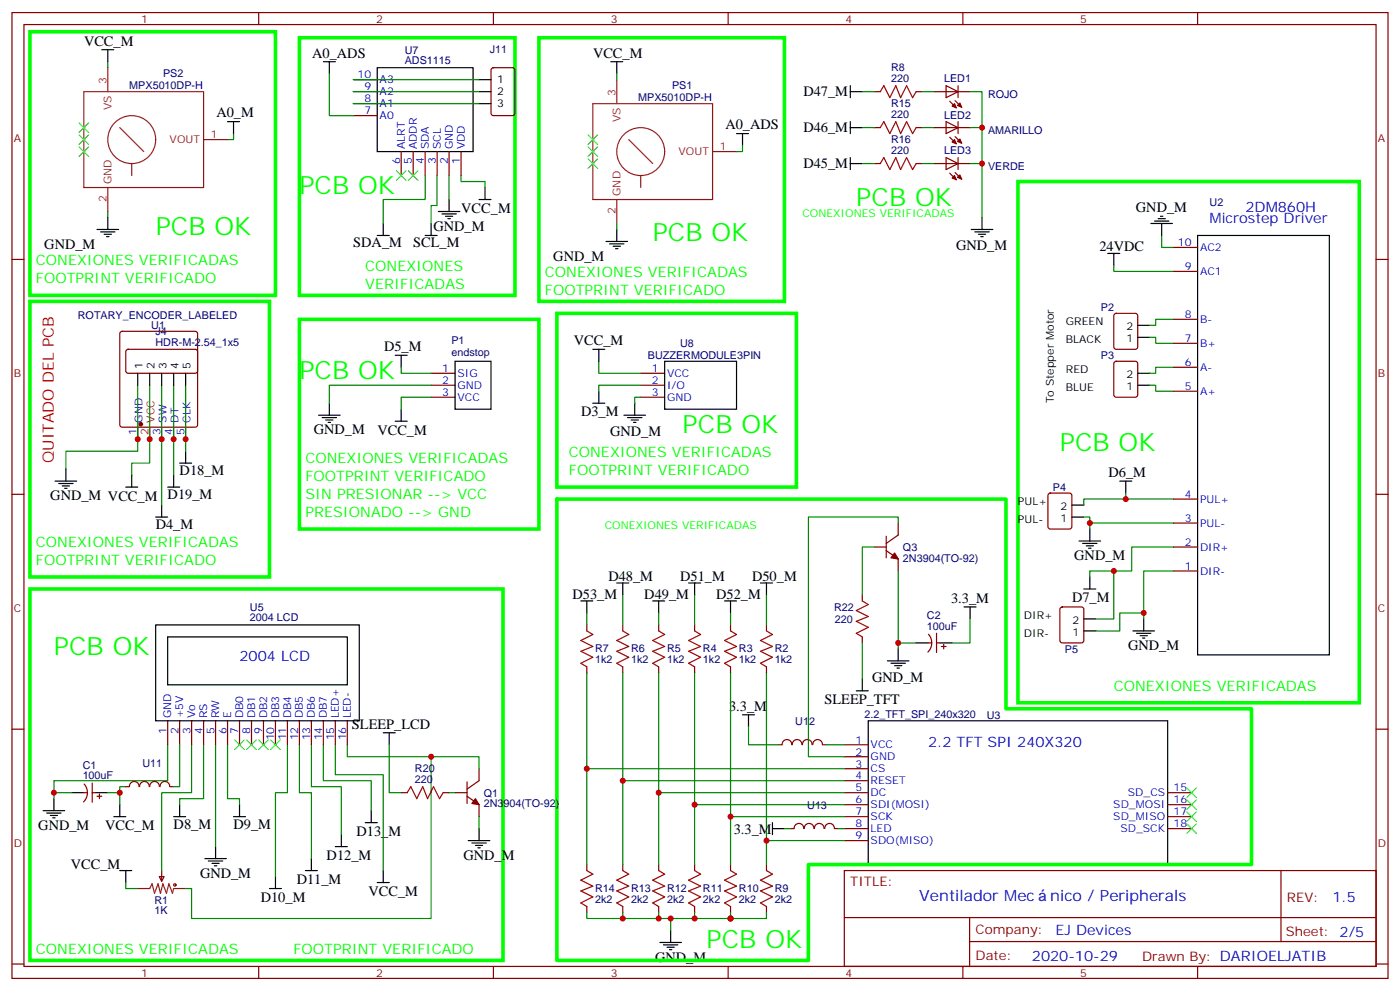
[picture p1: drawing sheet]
<svg xmlns="http://www.w3.org/2000/svg" width="412mm" height="292mm" viewBox="0 0 412 292" stroke-linecap="round" stroke-linejoin="round" font-family="sans-serif">
<g fill="none" stroke="#870000" stroke-width=".35">
<path d="M3.5 3.7h405.4v284.3h-405.4zM7.1 7.2h398.2v277.3h-398.2zM76.2 3.7v3.5M145.3 3.7v3.5M214.5 3.7v3.5M283.6 3.7v3.5M352.8 3.7v3.5M104.1 34h7M104.1 30.5h7M104.1 27h7M104.1 23.5h7M118.2 44.6v7.1"/>
<path d="M121.7 44.6v7.1M125.2 44.6v7.1M128.8 44.6v7.1M132.3 44.6v7.1M135.8 44.6v7.1M3.5 76.4h3.6M405.3 76.4h3.6M35.5 97.7l.5-.2h21.5l.5 .2 .2 .5v26.9l-.2 .5-.5 .2h-21.5l-.5-.3-.2-.4v-26.9zM328.3 92.5l.5-.2h5.6l.7 .4v9.4l-.4 .7h-5.9l-.7-.4v-9.4zM127 109.9h7.1M127 113.4h7.1M127 116.9h7.1"/>
<path d="M328.3 106.6l.5-.2h5.6l.7 .4v9.4l-.4 .7h-5.9l-.7-.4v-9.4zM40.6 125.8v3.5M47.6 125.8v3.5M51.2 125.8v3.5M54.7 125.8v3.5M3.5 145.5h3.6M405.3 145.5h3.6M3.5 214.7h3.6M49.4 212.2v7.1M52.9 212.2v7.1M56.4 212.2v7.1M60 212.2v7.1"/>
<path d="M63.5 212.2v7.1M67 212.2v7.1M70.6 212.2v7.1M74.1 212.2v7.1M77.6 212.2v7.1M81.1 212.2v7.1M84.7 212.2v7.1M88.2 212.2v7.1M91.7 212.2v7.1M95.2 212.2v7.1M98.8 212.2v7.1M102.3 212.2v7.1"/>
<path d="M405.3 214.7h3.6M46.9 258.1h1.4l-.7 1.4zM47.6 256.3v3.2M248.7 256.3h156.6v28.2h-156.6zM377.3 256.3v20.9M248.7 270.1h156.5M285.6 277.2h119.6M285.6 270.1v14.2M3.5 283.8h3.6M76.2 284.5v3.5M145.3 284.5v3.5M214.5 284.5v3.5"/>
<path d="M283.6 284.5v3.5M352.8 284.5v3.5M405.3 283.8h3.6"/>
</g>
<g fill="none" stroke="#000" stroke-width=".35">
<path d="M111.1 19.9h28.2v24.7h-28.2zM132.3 58.7v3.6M141.1 58.7h3.5M142.9 55.2v3.5M111.1 69.3h3.6M112.9 65.8v3.5M125.2 69.3h3.6M127 65.8v3.5M129.1 62.3h6.4M130.2 63h4.2M131.2 63.7h2.1M131.9 64.4h.7"/>
<path d="M326.3 74.6h3.5M328.1 74.6v3.5M335.1 99.3h3.6M335.1 95.8h3.6M97 118.7v3.5M116.4 104.6h3.5M118.2 104.6v3.5M134.1 106.4h10.5v14.1h-10.5zM335.1 113.4h3.6M335.1 109.9h3.6M19.4 138.1v3.5M38.8 139.9v3.5"/>
<path d="M51.2 139.9v3.5M52.9 136.3h3.5M54.7 132.8v3.5M93.8 122.2h6.4M94.9 122.9h4.2M96 123.6h2.1M96.7 124.4h.7M116.4 124h3.5M118.2 120.5v3.5M16.2 141.6h6.4M17.3 142.3h4.2M18.3 143.1h2.2"/>
<path d="M19 143.8h.8M37 143.4h3.6M45.9 152.2h3.5M47.6 148.7v3.5M49.4 143.4h3.5M317.9 159.3h6.3M318.9 160h4.2M321 155.8v3.5M329.8 141.6h3.6M331.6 141.6v3.6M319.3 173.4h3.5M320 160.7h2.1"/>
<path d="M320.7 161.4h.7M321 169.9v3.5M45.9 184h59.9v28.2h-59.9zM49.4 187.5h52.9v14.1h-52.9zM333.7 185.7h6.4M334.8 186.4h4.2M335.8 187.1h2.2M336.5 187.9h.8M336.9 182.2v3.5M12.7 238.7h6.3M13.8 239.4h4.2M15.9 235.1v3.6"/>
<path d="M35.3 236.9v3.5M52.9 236.9v3.5M70.6 236.9v3.5M109.4 238.7v3.5M14.8 240.1h2.1M15.5 240.8h.7M33.5 240.4h3.5M35.3 256.3h3.5M37 256.3v3.5M51.2 240.4h3.5M60.3 252.8h6.4M61.4 253.5h4.2"/>
<path d="M62.4 254.2h2.2M63.1 254.9h.8M63.5 249.2v3.6M68.8 240.4h3.5M81.1 258.1v3.5M90 256.3h3.5M91.7 252.8v3.5M98.8 249.2h3.5M100.5 245.7v3.5M107.6 242.2h3.5M111.1 259.8h3.6M112.9 256.3v3.5"/>
<path d="M79.4 261.6h3.5"/>
</g>
<g fill="none" stroke="#008700" stroke-width=".35">
<path d="M125.2 51.7v7h-12.3v7.1M128.8 51.7v8.8h-1.8v5.3M132.3 51.7v7M135.8 51.7v1.7h7.1v1.8M328.1 78.1v1.8h17.6M342.2 69.3v3.5h3.5M338.7 99.3h1.7v1.8h5.3M345.7 94h-5.3v1.8h-1.7M40.6 113.4v19.4h-21.2v5.3M44.1 113.4v22.9h-5.3v3.6M47.6 113.4v35.3M51.2 113.4v26.5"/>
<path d="M54.7 113.4v19.4M118.2 108.1v1.8h8.8M127 116.9h-8.8v3.6M127 113.4h-30v5.3M338.7 113.4h1.7v1.8h5.3M345.7 108.1h-5.3v1.8h-1.7M331.6 145.2v1.7h14.1M345.7 154h-24.7v1.8M345.7 161h-12.3v7.1h-12.4v1.8M345.7 168.1h-8.8v14.1M49.4 219.3v10.5h-33.5v5.3M56.4 219.3v14.1h-8.8v22.9"/>
<path d="M60 219.3v15.8h-7.1v1.8M63.5 219.3v29.9M67 219.3v15.8h3.6v1.8M84.7 219.3v14.1h-3.6v24.7M88.2 219.3v14.1h3.5v19.4M91.7 219.3v12.3h8.8v14.1M95.2 219.3v10.5h14.2v8.9M98.8 219.3v8.8h14.1v28.2M37 259.8v1.8h3.6"/>
</g>
<g fill="none" stroke="#8c2424" stroke-width=".35">
<path d="M174.6 30.5h35.3v28.2h-35.3zM181.7 23.5v7M181.7 58.7v7.1M185.2 41.1l7.1 7.1M188.7 51.7v3.5M209.9 44.6h7.1M40.6 261.6h3.5l.7-1.4 .7 2.8 1.1-2.8 .7 2.8 .7-2.8 1 2.8 .7-2.8 1.1 2.8 .4-1.4h3.5"/>
<circle cx="188.7" cy="44.6" r="7.1"/>
</g>
<circle cx="51.5" cy="260.5" r=".35" fill="none" stroke="#a10000" stroke-width=".35"/>
<path d="M88.2 11.1h63.5v75.9h-63.5zM299.9 53.4h100.5v153.5h-100.5zM8.8 88.7h70.6v81.2h-70.6zM88.2 94h70.5v61.8h-70.5zM8.8 173.4h139.4v109.4h-139.4z" fill="none" stroke="#0f0" stroke-width="1.1"/>
<circle cx="41.5" cy="124.9" r=".53" fill="#870000" stroke="#870000" stroke-width=".35"/>
<path d="M44.1 125.8v3.5" fill="none" stroke="#f00" stroke-width=".35"/>
<g fill="#8c2424">
<circle cx="174.6" cy="41.1" r=".18"/>
<circle cx="174.6" cy="44.6" r=".18"/>
<circle cx="174.6" cy="48.2" r=".18"/>
</g>
<g fill="none" stroke="#000" stroke-width=".35">
<path d="M30 14.6h3.5M31.7 14.6v3.6M95.2 18.2h3.6M97 18.2v3.5M179.9 18.2h3.5M181.7 18.2v3.5M67 35.8h3.6M68.8 35.8v3.5M217 39.3h3.5M218.7 39.3v3.6M28.6 67.6h6.3M29.6 68.3h4.3"/>
<path d="M30.7 69h2.1M31.4 69.7h.7M31.7 64v3.6M178.5 71.1h6.4M179.6 71.8h4.2M180.6 72.5h2.1M181.3 73.2h.7M181.7 67.6v3.5M339 65.8h6.4M340.1 65.1h4.2M341.1 64.4h2.2M341.8 63.7h.7"/>
<path d="M342.2 65.8v3.5M352.8 69.3h38.8v123.5h-38.8zM174.6 118.7h3.6M174.6 102.8h3.6M176.4 102.8v3.6M176.4 115.2v3.5M187 118.7v3.5M195.8 106.4h21.2v14.1h-21.2zM183.8 122.2h6.3M184.9 122.9h4.2M185.9 123.6h2.1M186.6 124.4h.7"/>
<path d="M315.7 152.2h3.6M315.7 148.7h3.6M171.1 176.9h3.5M172.9 176.9v3.5M181.7 171.6h3.5M183.4 171.6v3.6M192.3 176.9h3.5M194 176.9v3.5M202.8 171.6h3.6M204.6 171.6v3.6M213.4 176.9h3.6M215.2 176.9v3.5"/>
<path d="M224 171.6h3.5M225.8 171.6v3.6M319.3 185.7h3.5M319.3 182.2h3.5M218.7 210.4h3.5M220.5 210.4v3.6M255.8 212.2h88.2v42.3h-88.2zM227.5 243.9h3.6M227.5 242.2v3.5M194.4 277.5h6.3M195.4 278.2h4.3M196.5 278.9h2.1"/>
<path d="M197.2 279.6h.7M197.6 273.9v3.6"/>
</g>
<g fill="none" stroke="#008700" stroke-width=".35">
<path d="M31.7 18.2v1.7M68.8 39.3v1.8h-1.8M97 21.7v12.3h7.1M181.7 21.7v1.8M218.7 42.9v1.7h-1.7M31.7 62.3v1.7M181.7 65.8v1.8M176.4 106.4v3.5h12.3M188.7 116.9h-1.7v1.8M188.7 113.4h-12.3v1.8M319.3 152.2h1.7v1.8M331.6 146.9h-12.3v1.8"/>
<path d="M183.4 175.2v8.8M204.6 175.2v8.8M225.8 175.2v8.8M328.1 168.1v14.1h-5.3M172.9 180.4v3.6M172.9 198.1v56.4M183.4 198.1v56.4M194 180.4v3.6M194 198.1v56.4M204.6 198.1v56.4M215.2 180.4v3.6M215.2 198.1v56.4"/>
<path d="M225.8 198.1v56.4M336.9 180.4h-7.1v5.3h-7M172.9 226.3h75.8M183.4 229.8h65.3M194 233.4h54.7M204.6 236.9h44.1M215.2 240.4h33.5M225.8 247.5h22.9M172.9 268.6v1.8h10.5M183.4 268.6v1.8h10.6M194 268.6v1.8h3.6M204.6 270.4h-7v3.5"/>
<path d="M204.6 268.6v1.8h10.6M215.2 268.6v1.8M225.8 268.6v1.8h-10.6"/>
</g>
<path d="M8.8 9.3h72.3v77.7h-72.3zM158.7 11.1h72.4v77.6h-72.4zM164 92.3h70.6v51.1h-70.6zM164 146.9h132.3v61.8h72.4v45.8h-130.6v28.3h-74.1z" fill="none" stroke="#0f0" stroke-width="1.1"/>
<g fill="none" stroke="#870000" stroke-width=".35">
<path d="M345.7 79.9h7.1M345.7 72.8h7.1M345.7 94h7.1M188.7 109.9h7.1M188.7 113.4h7.1M188.7 116.9h7.1M345.7 115.2h7.1M345.7 108.1h7.1M345.7 101.1h7.1M308.9 145.4l.5-.2h5.6l.7 .4v9.4l-.4 .7-5.9 .1-.7-.5v-9.4zM345.7 154h7.1M345.7 146.9h7.1"/>
<path d="M312.4 178.9l.5-.2h5.7l.6 .4 .1 9.5-.5 .6-5.9 .1-.6-.5-.1-9.4zM345.7 168.1h7.1M345.7 161h7.1M172.9 184v1.7M172.9 196.3v1.8M183.4 184v1.7M183.4 196.3v1.8M194 184v1.7M194 196.3v1.8M204.6 184v1.7M204.6 196.3v1.8M215.2 184v1.7"/>
<path d="M215.2 196.3v1.8M225.8 184v1.7M225.8 196.3v1.8M248.7 219.3h7.1M248.7 233.4h7.1M248.7 236.9h7.1M248.7 222.8h7.1M248.7 226.3h7.1M248.7 229.8h7.1M344 233.4h7M344 236.9h7M172.9 254.5v1.8"/>
<path d="M183.4 254.5v1.8M194 254.5v1.8M204.6 254.5v1.8M215.2 254.5v1.8M225.8 254.5v1.8M248.7 240.4h7.1M248.7 243.9h7.1M248.7 247.5h7.1M344 240.4h7M344 243.9h7M172.9 266.9v1.7M183.4 266.9v1.7"/>
<path d="M194 266.9v1.7M204.6 266.9v1.7M215.2 266.9v1.7M225.8 266.9v1.7"/>
</g>
<path d="M172.9 185.7l1.7 1.1-3.5 1.8 3.5 1.7-3.5 1.4 3.5 1.8-3.5 1.8 1.8 1M183.4 185.7l1.8 1.1-3.5 1.8 3.5 1.7-3.5 1.4 3.5 1.8-3.5 1.8 1.7 1M194 185.7l1.8 1.1-3.5 1.8 3.5 1.7-3.5 1.4 3.5 1.8-3.5 1.8 1.7 1M204.6 185.7l1.8 1.1-3.6 1.8 3.6 1.7-3.6 1.4 3.6 1.8-3.6 1.8 1.8 1M215.2 185.7l1.8 1.1-3.6 1.8 3.6 1.7-3.6 1.4 3.6 1.8-3.6 1.8 1.8 1M225.8 185.7l1.7 1.1-3.5 1.8 3.5 1.7-3.5 1.4 3.5 1.8-3.5 1.8 1.8 1M172.9 256.3l1.7 1.1-3.5 1.7 3.5 1.8-3.5 1.4 3.5 1.8-3.5 1.7 1.8 1.1M183.4 256.3l1.8 1.1-3.5 1.7 3.5 1.8-3.5 1.4 3.5 1.8-3.5 1.7 1.7 1.1M194 256.3l1.8 1.1-3.5 1.7 3.5 1.8-3.5 1.4 3.5 1.8-3.5 1.7 1.7 1.1M204.6 256.3l1.8 1.1-3.6 1.7 3.6 1.8-3.6 1.4 3.6 1.8-3.6 1.7 1.8 1.1M215.2 256.3l1.8 1.1-3.6 1.7 3.6 1.8-3.6 1.4 3.6 1.8-3.6 1.7 1.8 1.1M225.8 256.3l1.7 1.1-3.5 1.7 3.5 1.8-3.5 1.4 3.5 1.8-3.5 1.7 1.8 1.1" fill="none" stroke="#a10000" stroke-width=".35"/>
<g fill="none" stroke="#8c2424" stroke-width=".35">
<path d="M31.7 19.9v7.1M24.7 27h35.3v28.2h-35.3zM35.3 37.6l7 7M31.7 55.2v7.1M38.8 48.2v3.5M60 41.1h7"/>
<circle cx="38.8" cy="41.1" r="7.1"/>
</g>
<g fill="#8c2424">
<circle cx="24.7" cy="37.6" r=".18"/>
<circle cx="24.7" cy="41.1" r=".18"/>
<circle cx="24.7" cy="44.6" r=".18"/>
</g>
<g fill="none" stroke="#000" stroke-width=".35">
<path d="M141.1 27h3.5M141.1 30.5h3.5M141.1 23.5h3.5M250.5 27h3.5M250.5 25.2v3.6M250.5 35.8v3.5M250.5 37.6h3.5M250.5 46.4v3.5M250.5 48.2h3.5M286.1 67.6h6.4M287.2 68.3h4.2M288.2 69h2.1"/>
<path d="M288.9 69.7h.7M289.3 64v3.6M40.6 109.9v3.5M44.1 109.9v3.5M47.6 109.9v3.5M51.2 109.9v3.5M54.7 109.9v3.5M284 178.7h3.5M285.8 178.7v3.5M254 199.8v3.6M261.4 194.6h6.4M262.5 195.3h4.2"/>
<path d="M263.5 196h2.1M264.2 196.7h.7M264.6 191v3.6M269.9 189.3h3.5M276.9 189.3h3.6M112.9 215.7h3.5M114.7 215.7v3.6M252.2 203.4h3.6M21.2 233.4h3.5M28.2 233.4h3.5M137.9 247.5h6.4M139 248.2h4.2"/>
<path d="M140.1 248.9h2.1M140.8 249.6h.7M141.1 243.9v3.6"/>
</g>
<path d="M259.3 27l1-1.8 1.8 3.6 1.8-3.6 1.4 3.6 1.8-3.6 1.7 3.6 1.1-1.8M259.3 37.6l1-1.8 1.8 3.5 1.8-3.5 1.4 3.5 1.8-3.5 1.7 3.5 1.1-1.7M259.3 48.2l1-1.8 1.8 3.5 1.8-3.5 1.4 3.5 1.8-3.5 1.7 3.5 1.1-1.7M254 176.9l1.8 1.1-3.6 1.7 3.6 1.8-3.6 1.4 3.6 1.8-3.6 1.7 1.8 1.1M119.9 233.4l1.1-1.8 1.8 3.5 1.7-3.5 1.4 3.5 1.8-3.5 1.8 3.5 1-1.7" fill="none" stroke="#a10000" stroke-width=".35"/>
<g fill="none" stroke="#870000" stroke-width=".35">
<path d="M144.9 20.1l.4-.2h5.7l.6 .5 .1 12.9-.5 .7h-5.9l-.6-.4-.1-13zM257.5 27h1.8M257.5 37.6h1.8M269.9 27h1.7M269.9 37.6h1.7M257.5 48.2h1.8M269.9 48.2h1.7M37.3 103l.4-.2 20.1 .1 .4 .6-.1 6-.6 .4-20-.1-.5-.6v-5.7zM261.1 157.9v6.3M264.6 154v3.5l-3.5 2.5M254 175.2v1.7M257.5 161h3.6"/>
<path d="M261.1 162.1l3.5 2.5v3.5M254 187.5v1.8M273.4 189.3h1.1M273.5 186.7a3.8 3.8 0 0 1-.2 5.3M275.9 186.4v5.7M275.9 189.3h1M277.3 190.3h1.4M278 189.6v1.4M229.3 219.3h1.1M230.4 219.2a1.41 1.41 0 0 1 1.4-1.5 1.41 1.41 0 0 1 1.4 1.5M233.4 219.2a1.41 1.41 0 0 1 1.4-1.5 1.41 1.41 0 0 1 1.4 1.5M236.4 219.2a1.41 1.41 0 0 1 1.4-1.5 1.41 1.41 0 0 1 1.4 1.5"/>
<path d="M239.4 219.2a1.41 1.41 0 0 1 1.4-1.5 1.41 1.41 0 0 1 1.4 1.5M242.4 219.3h1M24.7 233.4h1.1M24.8 230.8a3.8 3.8 0 0 1-.2 5.3M27.2 230.5v5.7M27.2 233.4h1M28.6 234.4h1.4M29.3 233.7v1.4M37 231.6h1.1M38.1 231.6a1.41 1.41 0 0 1 1.4-1.5 1.41 1.41 0 0 1 1.5 1.5M41.1 231.6a1.41 1.41 0 0 1 1.4-1.5 1.41 1.41 0 0 1 1.4 1.5M44.1 231.6a1.41 1.41 0 0 1 1.4-1.5 1.41 1.41 0 0 1 1.4 1.5"/>
<path d="M47.2 231.6a1.41 1.41 0 0 1 1.4-1.5 1.41 1.41 0 0 1 1.4 1.5M50.1 231.6h1.1M118.2 233.4h1.7M130.5 233.4h1.8M134.1 233.4h3.5M137.6 234.4l3.5 2.5v3.5M137.6 230.2v6.3M141.1 226.3v3.5l-3.5 2.5M232.8 243.9h1.1M233.9 243.9a1.41 1.41 0 0 1 1.4-1.5 1.41 1.41 0 0 1 1.4 1.5M236.9 243.9a1.41 1.41 0 0 1 1.4-1.5 1.41 1.41 0 0 1 1.4 1.5M239.9 243.9a1.41 1.41 0 0 1 1.4-1.5 1.41 1.41 0 0 1 1.4 1.5"/>
<path d="M243 243.9a1.41 1.41 0 0 1 1.4-1.5 1.41 1.41 0 0 1 1.4 1.5M245.9 243.9h1"/>
</g>
<g fill="none" stroke="#008700" stroke-width=".35">
<path d="M104.1 27h37M104.1 23.5h37M104.1 30.5h37M254 27h3.5M254 37.6h3.5M271.6 27h3.6M271.6 37.6h3.6M285.8 27h3.5v10.6h-3.5M289.3 37.6v10.6h-3.5M254 48.2h3.5M271.6 48.2h3.6M289.3 48.2v15.8"/>
<path d="M264.6 154v-1.8h-26.5v70.6h10.6M257.5 161h-3.5v14.2M264.6 168.1v21.2M254 189.3v10.5M269.9 189.3h-5.3v1.7M285.8 182.2v7.1h-5.3M52.9 219.3v12.3h-1.7M102.3 219.3v3.5h38.8v3.5M114.7 219.3v14.1h3.5M220.5 214v5.3h8.8M243.4 219.3h5.3M15.9 233.4h5.3"/>
<path d="M35.3 233.4v3.5M37 231.6h-1.7v1.8h-3.6M127 222.8v47.6h-70.6v-8.8h-1.7M132.3 233.4h1.8M141.1 240.4v3.5M231.1 243.9h1.7M246.9 243.9h1.8"/>
</g>
<g fill="#850000" stroke="#850000" stroke-width=".35">
<path d="M280.5 31.2l.7-.7 .5 1.3z"/>
<path d="M282 31l.8-.7 .5 1.3z"/>
<path d="M280.5 41.8l.7-.7 .5 1.2z"/>
<path d="M282 41.6l.8-.7 .5 1.3z"/>
<path d="M280.5 52.4l.7-.7 .5 1.2z"/>
<path d="M282 52.2l.8-.7 .5 1.2z"/>
</g>
<g fill="none" stroke="#850000" stroke-width=".35">
<path d="M275.2 27h10.6M275.2 37.6h10.6M278.7 25.2l3.5 1.8-3.5 1.8zM278.7 35.8l3.5 1.8-3.5 1.7zM279.8 29.8l1.9 2M281.3 29.6l2 2M282.2 25.2v3.6M282.2 35.8v3.5M275.2 48.2h10.6M278.7 46.4l3.5 1.8-3.5 1.7zM279.8 40.4l1.9 1.9M279.8 51l1.9 1.9"/>
<path d="M281.3 40.2l2 2M281.3 50.8l2 1.9M282.2 46.4v3.5"/>
</g>
<g fill="#870000" stroke="#870000" stroke-width=".35">
<path d="M140.1 235.1l1 1.8-2.1-.4z"/>
<path d="M263.5 162.8l1.1 1.8-2.1-.4z"/>
</g>
<g fill="none" stroke="#3c3" stroke-width=".35">
<path d="M23.3 39.7l2.8 2.8M23.3 36.2l2.8 2.8M26.1 39.7l-2.8 2.8M26.1 36.2l-2.8 2.8M173.2 39.7l2.8 2.8M176 39.7l-2.8 2.8M23.3 43.2l2.8 2.8M26.1 43.2l-2.8 2.8M116.8 50.3l2.8 2.8M119.6 50.3l-2.8 2.8M120.3 50.3l2.8 2.8M123.1 50.3l-2.8 2.8"/>
<path d="M173.2 46.7l2.8 2.9M173.2 43.2l2.8 2.8M176 46.7l-2.8 2.9M176 43.2l-2.8 2.8M69.1 217.8l2.9 2.9M72 217.8l-2.9 2.9M72.7 217.8l2.8 2.9M75.5 217.8l-2.8 2.9M76.2 217.8l2.8 2.9M79 217.8l-2.8 2.9M79.7 217.8l2.8 2.9M82.5 217.8l-2.8 2.9"/>
<path d="M349.6 232l2.8 2.8M349.6 235.5l2.8 2.8M349.6 239l2.8 2.8M352.4 232l-2.8 2.8M352.4 235.5l-2.8 2.8M352.4 239l-2.8 2.8M349.6 242.5l2.8 2.9M352.4 242.5l-2.8 2.9"/>
</g>
<g fill="#c00">
<circle cx="54.7" cy="129.3" r=".88"/>
<circle cx="51.2" cy="129.3" r=".88"/>
<circle cx="47.6" cy="129.3" r=".88"/>
<circle cx="44.1" cy="129.3" r=".88"/>
<circle cx="40.6" cy="129.3" r=".88"/>
<circle cx="15.9" cy="233.4" r=".88"/>
<circle cx="336.9" cy="180.4" r=".88"/>
<circle cx="331.6" cy="146.9" r=".88"/>
<circle cx="215.2" cy="270.4" r=".88"/>
<circle cx="183.4" cy="229.8" r=".88"/>
<circle cx="204.6" cy="236.9" r=".88"/>
<circle cx="225.8" cy="247.5" r=".88"/>
<circle cx="194" cy="270.4" r=".88"/>
<circle cx="204.6" cy="270.4" r=".88"/>
<circle cx="197.6" cy="270.4" r=".88"/>
<circle cx="183.4" cy="270.4" r=".88"/>
<circle cx="215.2" cy="240.4" r=".88"/>
<circle cx="194" cy="233.4" r=".88"/>
<circle cx="172.9" cy="226.3" r=".88"/>
<circle cx="321" cy="154" r=".88"/>
<circle cx="328.1" cy="168.1" r=".88"/>
<circle cx="289.3" cy="37.6" r=".88"/>
<circle cx="35.3" cy="233.4" r=".88"/>
<circle cx="289.3" cy="48.2" r=".88"/>
<circle cx="127" cy="222.8" r=".88"/>
<circle cx="264.6" cy="189.3" r=".88"/>
</g>
<g font-size="7.4" fill="#0f0">
<text x="88.2" y="57">PCB OK</text>
<text x="252.2" y="60.5">PCB OK</text>
<text x="45.9" y="69.3">PCB OK</text>
<text x="192.3" y="71.1">PCB OK</text>
<text x="88.2" y="111.7">PCB OK</text>
<text x="201.1" y="127.5">PCB OK</text>
<text x="312.2" y="132.8">PCB OK</text>
<text x="15.9" y="192.8">PCB OK</text>
<text x="208.1" y="279.2">PCB OK</text>
</g>
<text font-size="4.6" fill="#f00" x="15.9" y="136.3" transform="rotate(-90 15.9 136.3)">QUITADO DEL PCB</text>
<g font-size="4.6" fill="#00f">
<text x="270.8" y="265.3">Ventilador Mec</text>
<text x="309.4" y="265.3">nico / Peripherals</text>
</g>
<g font-size="4.2">
<text x="24.8" y="13.4">VCC_M</text>
<text x="92" y="16.9">A0_ADS</text>
<text x="174.7" y="16.9">VCC_M</text>
<text x="236.7" y="28.4">D47_M</text>
<text x="63.7" y="34.6">A0_M</text>
<text x="213.7" y="38.1">A0_ADS</text>
<text x="236.7" y="39">D46_M</text>
<text x="236.7" y="49.6">D45_M</text>
<text x="135.9" y="62.8">VCC_M</text>
<text x="334.6" y="62.4">GND_M</text>
<text x="127.7" y="67.9">GND_M</text>
<text x="13.1" y="73.2">GND_M</text>
<text x="104.1" y="72.8">SDA_M</text>
<text x="121.7" y="72.8">SCL_M</text>
<text x="163" y="76.7">GND_M</text>
<text x="281.6" y="73.6">GND_M</text>
<text x="323.8" y="73.9">24VDC</text>
<text x="169" y="101.6">VCC_M</text>
<text x="113.1" y="103.4">D5_M</text>
<text x="171.2" y="122.6">D3_M</text>
<text x="92.4" y="127.9">GND_M</text>
<text x="111.2" y="128.1">VCC_M</text>
<text x="179.7" y="128.3">GND_M</text>
<text x="52.9" y="139.9">D18_M</text>
<text x="326.6" y="140.4">D6_M</text>
<text x="14.8" y="147.3">GND_M VCC_M</text>
<text x="49.4" y="146.9">D19_M</text>
<text x="45.9" y="155.8">D4_M</text>
<text x="316.4" y="164.9">GND_M</text>
<text x="179.2" y="170.9">D48_M</text>
<text x="200.4" y="170.9">D51_M</text>
<text x="221.5" y="170.9">D50_M</text>
<text x="168.6" y="176.2">D53_M</text>
<text x="189.8" y="176.2">D49_M</text>
<text x="211" y="176.2">D52_M</text>
<text x="280.2" y="177.6">3.3_M</text>
<text x="315.8" y="177.3">D7_M</text>
<text x="332.3" y="191.4">GND_M</text>
<text x="256.9" y="200.6">GND_M</text>
<text x="214.8" y="209.2">3.3_M</text>
<text x="242.9" y="207.3">SLEEP_TFT</text>
<text x="103.7" y="214.7">SLEEP_LCD</text>
<text x="11.3" y="244.3">GND_M</text>
<text x="31" y="244.4">VCC_M</text>
<text x="51.2" y="243.9">D8_M</text>
<text x="68.8" y="243.9">D9_M</text>
<text x="216.1" y="245.4">3.3_M</text>
<text x="105" y="246.1">D13_M</text>
<text x="20.9" y="255.9">VCC_M</text>
<text x="96.2" y="253.2">D12_M</text>
<text x="136.5" y="253.1">GND_M</text>
<text x="58.9" y="258.4">GND_M</text>
<text x="87.4" y="260.3">D11_M</text>
<text x="108.6" y="263.8">VCC_M</text>
<text x="76.8" y="265.5">D10_M</text>
<text x="193" y="283.1">GND_M</text>
</g>
<g font-size="4.2" fill="#00f">
<text x="356.3" y="65.8">Microstep Driver</text>
<text x="366.9" y="62.3">2DM860H</text>
<text x="70.6" y="194.6">2004 LCD</text>
<text x="273.4" y="220">2.2 TFT SPI 240X320</text>
<text x="392.5" y="265.6">1.5</text>
<text x="310.9" y="275.1">EJ Devices</text>
<text x="304" y="282.9">2020-10-29</text>
</g>
<g font-size="4.2" fill="#0f0">
<text x="10.6" y="83.4">FOOTPRINT VERIFICADO</text>
<text x="10.6" y="78.1">CONEXIONES VERIFICADAS</text>
<text x="107.6" y="79.9">CONEXIONES</text>
<text x="160.5" y="81.7">CONEXIONES VERIFICADAS</text>
<text x="107.6" y="85.2">VERIFICADAS</text>
<text x="160.5" y="87">FOOTPRINT VERIFICADO</text>
<text x="90" y="136.3">CONEXIONES VERIFICADAS</text>
<text x="167.6" y="134.6">CONEXIONES VERIFICADAS</text>
<text x="90" y="141.6">FOOTPRINT VERIFICADO</text>
<text x="167.6" y="139.9">FOOTPRINT VERIFICADO</text>
<text x="90" y="146.9">SIN PRESIONAR --&gt; VCC</text>
<text x="90" y="152.2">PRESIONADO --&gt; GND</text>
<text x="10.6" y="161">CONEXIONES VERIFICADAS</text>
<text x="10.6" y="166.3">FOOTPRINT VERIFICADO</text>
<text x="328.1" y="203.4">CONEXIONES VERIFICADAS</text>
<text x="10.6" y="281">CONEXIONES VERIFICADAS</text>
<text x="86.4" y="281">FOOTPRINT VERIFICADO</text>
</g>
<g font-size="3.9" fill="#800">
<text x="250.5" y="260.9">TITLE:</text>
<text x="379.1" y="265.6">REV:</text>
<text x="287.4" y="275.1">Company:</text>
<text x="378.7" y="275.7">Sheet: 2/5</text>
<text x="287.4" y="282.8">Date:</text>
<text x="336.4" y="282.8">Drawn By: DARIOELJATIB</text>
</g>
<g font-size="3.2" fill="#800">
<text x="41.6" y="6.7">1</text>
<text x="110.8" y="6.7">2</text>
<text x="179.9" y="6.7">3</text>
<text x="249.1" y="6.7">4</text>
<text x="318.2" y="6.7">5</text>
<text x="4.1" y="41.8">A</text>
<text x="405.9" y="41.8">A</text>
<text x="4.1" y="110.9">B</text>
<text x="405.9" y="110.9">B</text>
<text x="4.1" y="180.1">C</text>
<text x="405.9" y="180.1">C</text>
<text x="4.1" y="249.2">D</text>
<text x="405.9" y="249.2">D</text>
<text x="41.6" y="287.5">1</text>
<text x="110.8" y="287.5">2</text>
<text x="179.9" y="287.5">3</text>
<text x="249.1" y="287.5">4</text>
<text x="318.2" y="287.5">5</text>
</g>
<g font-size="3.2" fill="#000080">
<text x="119.2" y="15.9">U7</text>
<text x="144.3" y="15.7">J11</text>
<text x="48" y="22.8">PS2</text>
<text x="119.2" y="18.9">ADS1115</text>
<text x="262.5" y="20.9">R8</text>
<text x="38.1" y="26.3">MPX5010DP-H</text>
<text x="188" y="29.8">MPX5010DP-H</text>
<text x="198" y="26.3">PS1</text>
<text x="262.5" y="24.2">220</text>
<text x="278.1" y="24.2">LED1</text>
<text x="291" y="28.8">ROJO</text>
<text x="262.5" y="34.7">220</text>
<text x="262.5" y="31.5">R15</text>
<text x="278.1" y="35.2">LED2</text>
<text x="291" y="39.3">AMARILLO</text>
<text x="262.5" y="45.3">220</text>
<text x="262.5" y="42.1">R16</text>
<text x="278.1" y="45.4">LED3</text>
<text x="291" y="49.9">VERDE</text>
<text x="356.3" y="60.5">U2</text>
<text x="22.9" y="94">ROTARY_ENCODER_LABELED</text>
<text x="324.3" y="91.6">P2</text>
<text x="44.6" y="96.9">U1</text>
<text x="45.8" y="101.8">HDR-M-2.54_1x5</text>
<text x="45.8" y="98.5">J4</text>
<text x="133" y="101.4">P1</text>
<text x="133" y="104.8">endstop</text>
<text x="190.9" y="105.7">BUZZERMODULE3PIN</text>
<text x="200.3" y="102.1">U8</text>
<text x="324.3" y="105.7">P3</text>
<text x="310.1" y="144.6">P4</text>
<text x="266" y="165.4">2N3904(TO-92)</text>
<text x="266" y="162.2">Q3</text>
<text x="73.6" y="179.8">U5</text>
<text x="245.7" y="179.8">R22</text>
<text x="73.6" y="182.9">2004 LCD</text>
<text x="246" y="183.3">220</text>
<text x="273.1" y="185.4">100uF</text>
<text x="273.1" y="182.2">C2</text>
<text x="175.3" y="195.3">1k2</text>
<text x="175.3" y="192.1">R7</text>
<text x="185.9" y="195.3">1k2</text>
<text x="185.9" y="192.1">R6</text>
<text x="196.5" y="195.3">1k2</text>
<text x="196.5" y="192.1">R5</text>
<text x="207.1" y="195.3">1k2</text>
<text x="207.1" y="192.1">R4</text>
<text x="217.7" y="195.3">1k2</text>
<text x="217.7" y="192.1">R3</text>
<text x="228.2" y="195.3">1k2</text>
<text x="228.2" y="192.1">R2</text>
<text x="313.7" y="192.2">P5</text>
<text x="234.3" y="213.5">U12</text>
<text x="254.6" y="211.5">2.2_TFT_SPI_240x320</text>
<text x="290.7" y="211.6">U3</text>
<text x="24.4" y="226.3">C1</text>
<text x="42" y="225.8">U11</text>
<text x="122.2" y="227.4">R20</text>
<text x="24.4" y="229.5">100uF</text>
<text x="122.2" y="230.5">220</text>
<text x="142.5" y="237.7">2N3904(TO-92)</text>
<text x="142.5" y="234.5">Q1</text>
<text x="237.8" y="238.2">U13</text>
<text x="175.3" y="262.6">R14</text>
<text x="185.9" y="262.6">R13</text>
<text x="196.5" y="262.6">R12</text>
<text x="207.1" y="262.6">R11</text>
<text x="217.7" y="262.6">R10</text>
<text x="228.2" y="262.6">R9</text>
<text x="45.5" y="269.1">1K</text>
<text x="45.5" y="266">R1</text>
<text x="175.3" y="265.8">2k2</text>
<text x="185.9" y="265.8">2k2</text>
<text x="196.5" y="265.8">2k2</text>
<text x="207.1" y="265.8">2k2</text>
<text x="217.7" y="265.8">2k2</text>
<text x="228.2" y="265.8">2k2</text>
</g>
<g font-size="3.2" fill="#00f">
<text x="105.3" y="23.1">10</text>
<text x="107.3" y="26.6">9</text>
<text x="111.8" y="28">A2</text>
<text x="111.8" y="24.5">A3</text>
<text x="107.3" y="33.7">7</text>
<text x="107.3" y="30.2">8</text>
<text x="111.8" y="35.1">A0</text>
<text x="111.8" y="31.6">A1</text>
<text x="119.2" y="43.9" transform="rotate(-90 119.2 43.9)">ALRT</text>
<text x="122.8" y="43.9" transform="rotate(-90 122.8 43.9)">ADDR</text>
<text x="126.3" y="43.9" transform="rotate(-90 126.3 43.9)">SDA</text>
<text x="129.8" y="43.9" transform="rotate(-90 129.8 43.9)">SCL</text>
<text x="133.3" y="43.9" transform="rotate(-90 133.3 43.9)">GND</text>
<text x="136.9" y="43.9" transform="rotate(-90 136.9 43.9)">VDD</text>
<text x="117.8" y="48.4" transform="rotate(-90 117.8 48.4)">6</text>
<text x="121.4" y="48.4" transform="rotate(-90 121.4 48.4)">5</text>
<text x="124.9" y="48.4" transform="rotate(-90 124.9 48.4)">4</text>
<text x="128.4" y="48.4" transform="rotate(-90 128.4 48.4)">3</text>
<text x="131.9" y="48.4" transform="rotate(-90 131.9 48.4)">2</text>
<text x="135.5" y="48.4" transform="rotate(-90 135.5 48.4)">1</text>
<text x="347" y="72.5">10</text>
<text x="353.5" y="73.9">AC2</text>
<text x="349" y="79.6">9</text>
<text x="353.5" y="81">AC1</text>
<text x="349" y="93.7">8</text>
<text x="353.5" y="95.1">B-</text>
<text x="349" y="100.7">7</text>
<text x="349" y="107.8">6</text>
<text x="353.5" y="102.1">B+</text>
<text x="130.3" y="109.5">1</text>
<text x="130.3" y="113.1">2</text>
<text x="134.8" y="110.9">SIG</text>
<text x="192" y="109.5">1</text>
<text x="192" y="113.1">2</text>
<text x="196.5" y="110.9">VCC</text>
<text x="353.5" y="109.2">A-</text>
<text x="130.3" y="116.6">3</text>
<text x="134.8" y="114.5">GND</text>
<text x="134.8" y="118">VCC</text>
<text x="192" y="116.6">3</text>
<text x="196.5" y="114.5">I/O</text>
<text x="196.5" y="118">GND</text>
<text x="349" y="114.8">5</text>
<text x="353.5" y="116.2">A+</text>
<text x="42" y="124.5" transform="rotate(-90 42 124.5)">GND</text>
<text x="49" y="124.5" transform="rotate(-90 49 124.5)">SW</text>
<text x="52.6" y="124.5" transform="rotate(-90 52.6 124.5)">DT</text>
<text x="56.1" y="124.5" transform="rotate(-90 56.1 124.5)">CLK</text>
<text x="40.2" y="128" transform="rotate(-90 40.2 128)">1</text>
<text x="47.3" y="128" transform="rotate(-90 47.3 128)">3</text>
<text x="50.8" y="128" transform="rotate(-90 50.8 128)">4</text>
<text x="54.3" y="128" transform="rotate(-90 54.3 128)">5</text>
<text x="349" y="146.6">4</text>
<text x="353.5" y="148">PUL+</text>
<text x="349" y="153.6">3</text>
<text x="353.5" y="155">PUL-</text>
<text x="349" y="160.7">2</text>
<text x="349" y="167.7">1</text>
<text x="353.5" y="162.1">DIR+</text>
<text x="353.5" y="169.2">DIR-</text>
<text x="49" y="216" transform="rotate(-90 49 216)">1</text>
<text x="50.4" y="211.5" transform="rotate(-90 50.4 211.5)">GND</text>
<text x="52.6" y="216" transform="rotate(-90 52.6 216)">2</text>
<text x="54" y="211.5" transform="rotate(-90 54 211.5)">+5V</text>
<text x="56.1" y="216" transform="rotate(-90 56.1 216)">3</text>
<text x="57.5" y="211.5" transform="rotate(-90 57.5 211.5)">Vo</text>
<text x="59.6" y="216" transform="rotate(-90 59.6 216)">4</text>
<text x="61" y="211.5" transform="rotate(-90 61 211.5)">RS</text>
<text x="63.1" y="216" transform="rotate(-90 63.1 216)">5</text>
<text x="64.6" y="211.5" transform="rotate(-90 64.6 211.5)">RW</text>
<text x="66.7" y="216" transform="rotate(-90 66.7 216)">6</text>
<text x="68.1" y="211.5" transform="rotate(-90 68.1 211.5)">E</text>
<text x="70.2" y="216" transform="rotate(-90 70.2 216)">7</text>
<text x="71.6" y="211.5" transform="rotate(-90 71.6 211.5)">DB0</text>
<text x="73.7" y="216" transform="rotate(-90 73.7 216)">8</text>
<text x="75.1" y="211.5" transform="rotate(-90 75.1 211.5)">DB1</text>
<text x="77.3" y="216" transform="rotate(-90 77.3 216)">9</text>
<text x="78.7" y="211.5" transform="rotate(-90 78.7 211.5)">DB2</text>
<text x="82.2" y="211.5" transform="rotate(-90 82.2 211.5)">DB3</text>
<text x="85.7" y="211.5" transform="rotate(-90 85.7 211.5)">DB4</text>
<text x="89.3" y="211.5" transform="rotate(-90 89.3 211.5)">DB5</text>
<text x="92.8" y="211.5" transform="rotate(-90 92.8 211.5)">DB6</text>
<text x="96.3" y="211.5" transform="rotate(-90 96.3 211.5)">DB7</text>
<text x="99.8" y="211.5" transform="rotate(-90 99.8 211.5)">LED+</text>
<text x="103.4" y="211.5" transform="rotate(-90 103.4 211.5)">LED-</text>
<text x="80.8" y="218" transform="rotate(-90 80.8 218)">10</text>
<text x="84.3" y="218" transform="rotate(-90 84.3 218)">11</text>
<text x="87.8" y="218" transform="rotate(-90 87.8 218)">12</text>
<text x="91.4" y="218" transform="rotate(-90 91.4 218)">13</text>
<text x="94.9" y="218" transform="rotate(-90 94.9 218)">14</text>
<text x="98.4" y="218" transform="rotate(-90 98.4 218)">15</text>
<text x="102" y="218" transform="rotate(-90 102 218)">16</text>
<text x="252" y="218.9">1</text>
<text x="256.5" y="220.3">VCC</text>
<text x="252" y="222.4">2</text>
<text x="252" y="226">3</text>
<text x="256.5" y="223.8">GND</text>
<text x="256.5" y="227.4">CS</text>
<text x="252" y="229.5">4</text>
<text x="252" y="233">5</text>
<text x="256.5" y="230.9">RESET</text>
<text x="345.7" y="233">15</text>
<text x="252" y="236.5">6</text>
<text x="256.5" y="234.4">DC</text>
<text x="256.5" y="237.9">SDI(MOSI)</text>
<text x="327.9" y="237.9">SD_MOSI</text>
<text x="332.2" y="234.4">SD_CS</text>
<text x="345.7" y="236.5">16</text>
<text x="252" y="240.1">7</text>
<text x="252" y="243.6">8</text>
<text x="256.5" y="241.5">SCK</text>
<text x="256.5" y="245">LED</text>
<text x="327.9" y="241.5">SD_MISO</text>
<text x="330" y="245">SD_SCK</text>
<text x="345.7" y="240.1">17</text>
<text x="345.7" y="243.6">18</text>
<text x="252" y="247.1">9</text>
<text x="256.5" y="248.5">SDO(MISO)</text>
</g>
<g font-size="3.2" fill="#8d2323">
<text x="31.4" y="24.9" transform="rotate(-90 31.4 24.9)">3</text>
<text x="181.3" y="28.4" transform="rotate(-90 181.3 28.4)">3</text>
<text x="32.8" y="32.4" transform="rotate(-90 32.8 32.4)">VS</text>
<text x="182.7" y="35.9" transform="rotate(-90 182.7 35.9)">VS</text>
<text x="62.1" y="40.7">1</text>
<text x="50" y="42.2">VOUT</text>
<text x="199.9" y="45.7">VOUT</text>
<text x="212" y="44.3">1</text>
<text x="31.4" y="59.3" transform="rotate(-90 31.4 59.3)">2</text>
<text x="32.8" y="54.2" transform="rotate(-90 32.8 54.2)">GND</text>
<text x="182.7" y="57.7" transform="rotate(-90 182.7 57.7)">GND</text>
<text x="181.3" y="62.9" transform="rotate(-90 181.3 62.9)">2</text>
</g>
<g font-size="3.2">
<text x="146.4" y="24.5">1</text>
<text x="146.4" y="28">2</text>
<text x="146.4" y="31.6">3</text>
<text x="314" y="95.8">GREEN</text>
<text x="314" y="101.1">BLACK</text>
<text x="331.8" y="100.7">1</text>
<text x="331.8" y="97.2">2</text>
<text x="42" y="108.6" transform="rotate(-90 42 108.6)">1</text>
<text x="45.5" y="108.6" transform="rotate(-90 45.5 108.6)">2</text>
<text x="49" y="108.6" transform="rotate(-90 49 108.6)">3</text>
<text x="52.6" y="108.6" transform="rotate(-90 52.6 108.6)">4</text>
<text x="56.1" y="108.6" transform="rotate(-90 56.1 108.6)">5</text>
<text x="314" y="109.9">RED</text>
<text x="331.8" y="111.3">2</text>
<text x="310.4" y="118.7" transform="rotate(-90 310.4 118.7)">To Stepper Motor</text>
<text x="314" y="115.2">BLUE</text>
<text x="331.8" y="114.8">1</text>
<text x="299.9" y="148.7">PUL+</text>
<text x="299.9" y="154">PUL-</text>
<text x="312.4" y="153.6">1</text>
<text x="312.4" y="150.1">2</text>
<text x="301.6" y="182.2">DIR+</text>
<text x="315.9" y="183.6">2</text>
<text x="301.6" y="187.5">DIR-</text>
<text x="315.9" y="187.1">1</text>
</g>
<g font-size="3.2" fill="#0f0">
<text x="236.4" y="64">CONEXIONES VERIFICADAS</text>
<text x="178.2" y="155.8">CONEXIONES VERIFICADAS</text>
</g>
<g font-size="3.2" fill="#f00">
<text x="45.5" y="124.5" transform="rotate(-90 45.5 124.5)">VCC</text>
<text x="43.7" y="128" transform="rotate(-90 43.7 128)">2</text>
</g>
</svg>
